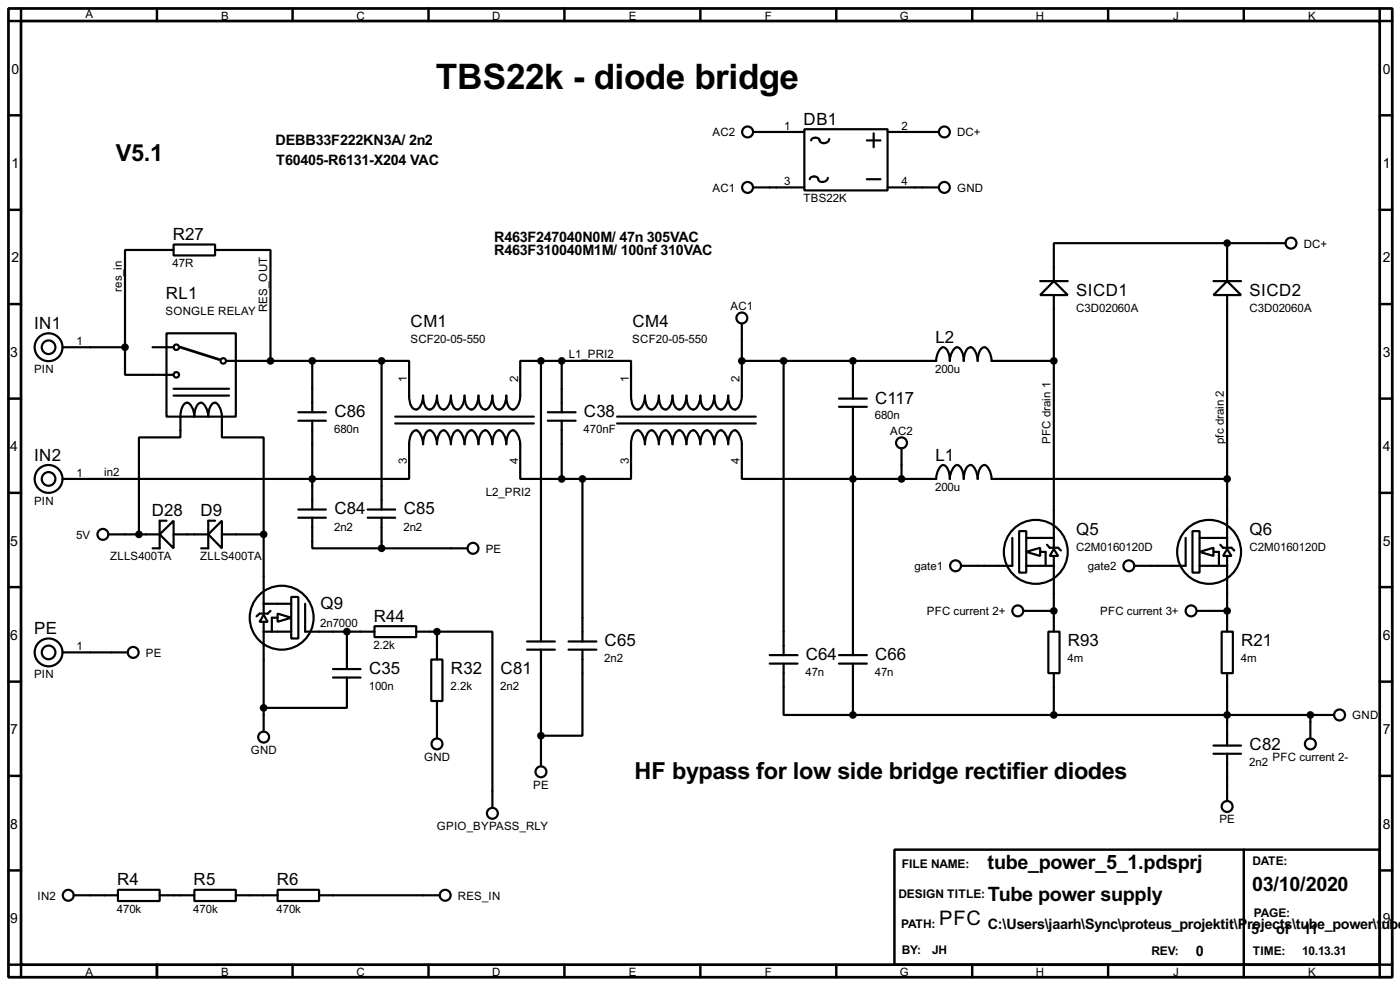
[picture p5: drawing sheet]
<svg xmlns="http://www.w3.org/2000/svg" width="256mm" height="180mm" viewBox="0 0 256 180" stroke-linecap="round" stroke-linejoin="round" font-family="sans-serif">
<path d="M1.6 1.6h253.5v177.3h-253.5zM3.9 3.9h248.9v172.7h-248.9zM33.1 63.6l7.1 2.2" fill="none" stroke="#000" stroke-width=".5"/>
<g fill="none" stroke="#000" stroke-width=".45">
<path d="M3.9 1.6v2.3h-2.3M28.8 1.6v2.3M53.6 1.6v2.3M78.5 1.6v2.3M103.4 1.6v2.3M128.3 1.6v2.3M153.2 1.6v2.3M178.1 1.6v2.3M203 1.6v2.3M227.9 1.6v2.3M252.8 1.6v2.3h2.3M1.6 21.1h2.3"/>
<path d="M1.6 38.4h2.3M252.8 21.1h2.3M252.8 38.4h2.3M1.6 55.7h2.3M252.8 55.7h2.3M1.6 73h2.3M252.8 73h2.3M1.6 90.2h2.3M252.8 90.2h2.3M1.6 107.5h2.3M252.8 107.5h2.3M1.6 124.8h2.3"/>
<path d="M252.8 124.8h2.3M1.6 142h2.3M1.6 159.3h2.3M163.9 155.5h88.9v21.1h-88.9zM227.9 155.5v23.4M252.8 142h2.3M252.8 159.3h2.3M1.6 176.6h2.3v2.3M28.8 176.6v2.3M53.6 176.6v2.3M78.5 176.6v2.3M103.4 176.6v2.3"/>
<path d="M128.3 176.6v2.3M153.2 176.6v2.3M178.1 176.6v2.3M203 176.6v2.3M255.1 176.6h-2.3v2.3"/>
</g>
<g fill="none" stroke="#000" stroke-width=".4">
<path d="M138 34.3h9.4M138 24.2h9.4M147.4 23.7h15.2v11.2h-15.2zM151.7 32.6a.93 .93 0 0 1-.9 .7 .93 .93 0 0 1-1-.7 .92 .92 0 0 0-1.4 .2M151.9 25.5a.93 .93 0 0 1-.9 .7 .93 .93 0 0 1-.9-.7 .92 .92 0 0 0-1.5 .2M158.8 25.7h2.5M158.8 32.8h2.5M160.1 24.4v2.6M162.6 34.3h9.4M162.6 24.2h9.4M31.8 44.8h7.6v2h-7.6zM31.8 45.8h-8.9v17.8"/>
<path d="M39.4 45.8h10.2v20.3M135.9 59.2v13.2a2.4 2.4 0 0 1-1.2 2.6 1.32 1.32 0 0 1-1.1-1.2l-.2-1.4a2.41 2.41 0 0 1-1.3 2.6 1.32 1.32 0 0 1-1.1-1.2l-.1-1.4a2.35 2.35 0 0 1-1.3 2.6 1.32 1.32 0 0 1-1.1-1.2l-.2-1.4a2.4 2.4 0 0 1-1.2 2.6 1.33 1.33 0 0 1-1.2-1.2l-.1-1.4a2.4 2.4 0 0 1-1.3 2.6 1.36 1.36 0 0 1-1.1-1.2l-.2-1.4a2.4 2.4 0 0 1-1.2 2.6 1.32 1.32 0 0 1-1.1-1.2l-.2-1.4a2.41 2.41 0 0 1-1.3 2.6 1.32 1.32 0 0 1-1.1-1.2l-.1-1.4a2.35 2.35 0 0 1-1.3 2.6 1.32 1.32 0 0 1-1.1-1.2l-.2-1.4v-6.3h-12.7M190.6 51.5h5M193.1 51.5l2.5 2.5h-5zM193.1 54v41.9M222.3 51.5h5.1M224.8 51.5l2.6 2.5h-5.1zM224.8 44.5h-31.7v7M224.8 44.5v7M224.8 54v41.9M224.8 44.5h10.7M11.5 63.6h11.4"/>
<path d="M22.9 63.6v5h8.9M28 63.6h3.8M30.5 61h12.7v15.3h-12.7zM31.8 72.4h10.2M31.8 71.2h10.2M41.5 66.1h28.4M54.7 77h5M54.7 75.5h5M57.2 66.1v9.4M57.2 77v16.3M69.9 66.1h5.1v6.3a2.84 2.84 0 0 0 .9 2.5 .89 .89 0 0 0 1.2-.6l.3-1.2 .1-.7a2.91 2.91 0 0 0 .9 2.5 .93 .93 0 0 0 1.2-.6l.4-1.2 .1-.7a2.91 2.91 0 0 0 .8 2.5 .91 .91 0 0 0 1.2-.6l.4-1.2 .1-.7a2.91 2.91 0 0 0 .9 2.5 .88 .88 0 0 0 1.2-.6l.3-1.2 .1-.7a2.87 2.87 0 0 0 .9 2.5 .88 .88 0 0 0 1.2-.6l.4-1.2 .1-.7a2.84 2.84 0 0 0 .9 2.5 .89 .89 0 0 0 1.2-.6l.3-1.2 .1-.7a2.91 2.91 0 0 0 .9 2.5 .93 .93 0 0 0 1.2-.6l.4-1.2 .1-.7a2.91 2.91 0 0 0 .8 2.5 .91 .91 0 0 0 1.2-.6l.4-1.2 .1-.7v-6.3h3.8M69.9 66.1v27.2"/>
<path d="M72.4 77.5h25.4M72.4 76.3h25.4M99.1 66.1h3.8M99.1 66.1v51.3M100.4 77h5.1M100.4 75.5h5.1M102.9 66.1v9.4M102.9 77v10.7M113.1 77.5h25.4M113.1 76.3h25.4M135.9 66.1h35.6a2.65 2.65 0 0 1 1.3-2.5 2.27 2.27 0 0 1 1.2 2.5 2.66 2.66 0 0 1 1.3-2.5 2.27 2.27 0 0 1 1.3 2.5 2.24 2.24 0 0 1 1.3-2.5 2.65 2.65 0 0 1 1.2 2.5 2.27 2.27 0 0 1 1.3-2.5 2.58 2.58 0 0 1 1.3 2.5h11.4M143.6 66.1v53.8"/>
<path d="M153.7 74.5h5.1M153.7 73h5.1M156.3 66.1v6.9M156.3 74.5v45.4M11.5 87.7h63.5v-6.4a3.2 3.2 0 0 1 .9-2.4l.4-.1a2.75 2.75 0 0 1 1.2 2.5 3.3 3.3 0 0 1 .9-2.4 .9 .9 0 0 1 1.2 .7l.4 1.1 .1 .6a3.3 3.3 0 0 1 .8-2.4 .89 .89 0 0 1 1.2 .7l.4 1.1 .1 .6a3.3 3.3 0 0 1 .9-2.4l.4-.1a2.75 2.75 0 0 1 1.2 2.5 2.37 2.37 0 0 1 1.3-2.5 2.75 2.75 0 0 1 1.3 2.5 3.2 3.2 0 0 1 .9-2.4l.4-.1a2.75 2.75 0 0 1 1.2 2.5 3.3 3.3 0 0 1 .9-2.4 .9 .9 0 0 1 1.2 .7l.4 1.1 .1 .6a3.3 3.3 0 0 1 .8-2.4 .89 .89 0 0 1 1.2 .7l.4 1.1 .1 .6v6.4h7.6M19.9 97.8h9.4M25.5 97.8v-17.7h7.6a20 20 0 0 1 .1-5.1 1.47 1.47 0 0 1 1.1-1.3 2.61 2.61 0 0 1 1.3 2.6 3.2 3.2 0 0 1 .9-2.5 .89 .89 0 0 1 1.2 .7l.4 1.1 .1 .7a3.2 3.2 0 0 1 .8-2.5 .86 .86 0 0 1 1.2 .7 7.1 7.1 0 0 1 .5 4.3v1.3h7.6v17.7M29.3 97.8l2.5-2.5v5.1zM30.5 95.3h-1.2v5.1h-1.3M31.8 97.8h6.4M39.4 95.3h-1.2v5.1h-1.3M40.7 95.3v5.1l-2.5-2.6z"/>
<path d="M40.7 97.8h7.6M48.3 97.8v10.2M54.7 94.8h5M54.7 93.3h5M57.2 94.8v5.6h12.7M67.4 94.8h5M67.4 93.3h5M69.9 94.8v5.6M102.9 87.7h3.8M106.7 87.7h8.9v-6.4a3.3 3.3 0 0 1 .9-2.4 .9 .9 0 0 1 1.2 .7l.4 1.1 .1 .6a3.3 3.3 0 0 1 .8-2.4 .89 .89 0 0 1 1.2 .7l.4 1.1 .1 .6a3.3 3.3 0 0 1 .9-2.4l.4-.1a2.75 2.75 0 0 1 1.2 2.5 2.37 2.37 0 0 1 1.3-2.5 2.75 2.75 0 0 1 1.3 2.5 3.2 3.2 0 0 1 .9-2.4l.4-.1a2.75 2.75 0 0 1 1.2 2.5 3.3 3.3 0 0 1 .9-2.4 .9 .9 0 0 1 1.2 .7l.4 1.1 .1 .6a3.3 3.3 0 0 1 .8-2.4 .89 .89 0 0 1 1.2 .7l.4 1.1 .1 .6a3.3 3.3 0 0 1 .9-2.4l.4-.1a2.75 2.75 0 0 1 1.2 2.5v6.4h35.6a2.75 2.75 0 0 1 1.3-2.6 1.5 1.5 0 0 1 1 1.3l.2 1.3a2.76 2.76 0 0 1 1.3-2.6 1.5 1.5 0 0 1 1.1 1.3l.2 1.3a3.2 3.2 0 0 1 .9-2.5l.4-.1a2.75 2.75 0 0 1 1.2 2.6 3.3 3.3 0 0 1 .9-2.5 .9 .9 0 0 1 1.2 .7l.4 1.1 .1 .7h43.1M106.7 87.7v29.7M165.2 82.1v5.6"/>
<path d="M185.5 98.5v5.1h-9.4M186.7 97.2h1.3v7.6h-1.3zM188 98.5h5.1M191.8 99.7l.5 .6h1.6l.5 .5M193.1 96.2v4.1M217.2 98.5v5.1h-9.4M218.5 97.2h1.3v7.6h-1.3zM219.8 98.5h5M223.6 99.7l.5 .6h1.5l.5 .5M224.8 96.2v4.1M11.5 119.4h11.9M48.3 112.6l.8 1.2h-1.5z"/>
<path d="M48.3 115.6h5.1M48.3 108.3v4M48.3 113.8v20.1M48.3 110.5h5.1M49.6 111.8l-.5 .5h-1.5l-.6 .5M50.9 112.3l2.5 .8-2.5 .7zM50.9 113.1h-1.1v2.5M53.4 109.3h1.3v7.6h-1.3zM55.9 110.5v5.1h12.7M63.6 115.6v6.9M68.6 114.6h7.7v2h-7.7zM69.9 100.4h15.8"/>
<path d="M76.3 115.6h3.8M80.1 115.6h10.1v32.3M80.1 115.6v5.1M96.6 118.9h5.1M96.6 117.4h5.1M99.1 118.9v21.4M104.2 118.9h5.1M104.2 117.4h5.1M106.7 118.9v15.8h-7.6M141 119.9h5.1M153.7 119.9h5.1M187.5 111.8h5.6"/>
<path d="M188 101l2.6-.7v1.5zM188 103.6h5.1M190.6 101h1v2.6M192.1 115.6h2v7.6h-2zM193.1 100.5l.8 1.3h-1.6zM193.1 101.8v13.8M219.3 111.8h5.5M219.8 101l2.5-.7v1.5zM219.8 103.6h5M222.3 101h1v2.6M223.8 115.6h2.1v7.6h-2.1zM224.8 100.5l.8 1.3h-1.5z"/>
<path d="M224.8 101.8v13.8M61 124h5.1M61 122.5h5.1M63.6 124v5.6h-15.3M79 120.7h2.1v7.6h-2.1zM80.1 128.3v6.9M141 121.5h5.1M143.6 121.5v9.4h12.7M153.7 121.5h5.1M156.3 130.9h88.1M156.3 121.5v9.4M193.1 123.2v7.7"/>
<path d="M222.3 138h5.1M222.3 136.5h5.1M224.8 123.2v13.3M224.8 138v8.6M240.1 130.9v4.3M13.5 163.9h8.1M21.6 162.9h7.7v2h-7.7zM29.3 163.9h6.3M35.6 162.9h7.6v2h-7.6zM43.2 163.9h7.7M50.9 162.9h7.6v2h-7.6zM58.5 163.9h22.1"/>
<circle cx="136.9" cy="34.3" r="1"/>
<circle cx="136.9" cy="24.2" r="1"/>
<circle cx="173" cy="34.3" r="1"/>
<circle cx="173" cy="24.2" r="1"/>
<circle cx="135.9" cy="58.2" r="1"/>
<circle cx="236.5" cy="44.5" r="1"/>
<circle cx="8.9" cy="63.6" r="2.55"/>
<circle cx="8.9" cy="63.6" r="1.25"/>
<circle cx="32.3" cy="68.6" r=".5"/>
<circle cx="32.3" cy="63.6" r=".5"/>
<circle cx="40.9" cy="66.1" r=".5"/>
<circle cx="8.9" cy="87.7" r="2.55"/>
<circle cx="8.9" cy="87.7" r="1.25"/>
<circle cx="18.8" cy="97.8" r="1"/>
<circle cx="165.1" cy="81.1" r="1"/>
<circle cx="8.9" cy="119.4" r="2.55"/>
<circle cx="8.9" cy="119.4" r="1.25"/>
<circle cx="24.4" cy="119.4" r="1"/>
<circle cx="51.6" cy="113.1" r="5.9"/>
<circle cx="86.6" cy="100.4" r="1"/>
<circle cx="175" cy="103.6" r="1"/>
<circle cx="186.4" cy="111.8" r="1"/>
<circle cx="189.7" cy="101" r="5.9"/>
<circle cx="206.8" cy="103.6" r="1"/>
<circle cx="218.2" cy="111.8" r="1"/>
<circle cx="221.5" cy="101" r="5.9"/>
<circle cx="48.3" cy="134.9" r="1"/>
<circle cx="80" cy="136.2" r="1"/>
<circle cx="240" cy="136.2" r="1"/>
<circle cx="245.4" cy="130.9" r="1"/>
<circle cx="90.2" cy="148.9" r="1"/>
<circle cx="99.1" cy="141.3" r="1"/>
<circle cx="224.8" cy="147.6" r="1"/>
<circle cx="12.5" cy="163.9" r="1"/>
<circle cx="81.5" cy="163.9" r="1"/>
</g>
<g fill="#000" stroke="#000" stroke-width=".4">
<circle cx="224.8" cy="44.5" r=".5"/>
<circle cx="22.9" cy="63.6" r=".5"/>
<circle cx="49.5" cy="66.1" r=".5"/>
<circle cx="57.2" cy="66.1" r=".5"/>
<circle cx="69.9" cy="66.1" r=".5"/>
<circle cx="99.1" cy="66.1" r=".5"/>
<circle cx="102.9" cy="66.1" r=".5"/>
<circle cx="135.9" cy="66.1" r=".5"/>
<circle cx="143.5" cy="66.1" r=".5"/>
<circle cx="156.2" cy="66.1" r=".5"/>
<circle cx="193" cy="66.1" r=".5"/>
<circle cx="25.4" cy="97.8" r=".5"/>
<circle cx="48.3" cy="97.8" r=".5"/>
<circle cx="57.2" cy="87.7" r=".5"/>
<circle cx="102.9" cy="87.7" r=".5"/>
<circle cx="106.7" cy="87.7" r=".5"/>
<circle cx="156.2" cy="87.7" r=".5"/>
<circle cx="165.1" cy="87.7" r=".5"/>
<circle cx="224.8" cy="87.7" r=".5"/>
<circle cx="63.5" cy="115.6" r=".5"/>
<circle cx="69.9" cy="100.4" r=".5"/>
<circle cx="80" cy="115.6" r=".5"/>
<circle cx="193" cy="111.8" r=".5"/>
<circle cx="224.8" cy="111.8" r=".5"/>
<circle cx="48.3" cy="129.6" r=".5"/>
<circle cx="99.1" cy="134.7" r=".5"/>
<circle cx="156.2" cy="130.9" r=".5"/>
<circle cx="193" cy="130.9" r=".5"/>
<circle cx="224.8" cy="130.9" r=".5"/>
<circle cx="240" cy="130.9" r=".5"/>
</g>
<text font-size="7.2" x="79.9" y="16.3">TBS22k - diode bridge</text>
<g font-size="4.8">
<text x="21.2" y="29.5">V5.1</text>
<text x="116.2" y="142.6">HF bypass for low side bridge rectifier diodes</text>
</g>
<g font-size="4.1">
<text x="180.9" y="159.1">tube_power_5_1.pdsprj</text>
<text x="181" y="164.9">Tube power supply</text>
<text x="229.4" y="163.1">03/10/2020</text>
<text x="172.1" y="169.2">PFC</text>
</g>
<g font-size="3.5">
<text x="147.2" y="22.9">DB1</text>
<text x="31.7" y="43.9">R27</text>
<text x="30.4" y="54.8">RL1</text>
<text x="75.2" y="59.9">CM1</text>
<text x="115.9" y="59.9">CM4</text>
<text x="197.2" y="54.2">SICD1</text>
<text x="228.9" y="54.2">SICD2</text>
<text x="6.3" y="60.2">IN1</text>
<text x="171.4" y="62.8">L2</text>
<text x="61.3" y="76.4">C86</text>
<text x="107" y="76.4">C38</text>
<text x="160.3" y="73.9">C117</text>
<text x="6.3" y="84.3">IN2</text>
<text x="171.4" y="84.3">L1</text>
<text x="27.8" y="94.5">D28</text>
<text x="36.7" y="94.5">D9</text>
<text x="61.3" y="94.2">C84</text>
<text x="74" y="94.2">C85</text>
<text x="197.2" y="97.9">Q5</text>
<text x="228.9" y="97.9">Q6</text>
<text x="58.7" y="111.5">Q9</text>
<text x="68.5" y="113.8">R44</text>
<text x="6.3" y="116.1">PE</text>
<text x="110.8" y="118.3">C65</text>
<text x="195.6" y="118.3">R93</text>
<text x="227.4" y="118.3">R21</text>
<text x="67.6" y="123.4">C35</text>
<text x="82.6" y="123.4">R32</text>
<text x="91.7" y="123.4">C81</text>
<text x="147.6" y="120.9">C64</text>
<text x="160.3" y="120.9">C66</text>
<text x="228.9" y="137.4">C82</text>
<text x="21.5" y="162.1">R4</text>
<text x="35.5" y="162.1">R5</text>
<text x="50.7" y="162.1">R6</text>
</g>
<g font-size="3">
<text x="50.4" y="26.5">DEBB33F222KN3A/ 2n2</text>
<text x="50.6" y="30.3">T60405-R6131-X204 VAC</text>
<text x="90.5" y="44.2">R463F247040N0M/ 47n 305VAC</text>
<text x="90.5" y="46.8">R463F310040M1M/ 100nf 310VAC</text>
<text x="180.9" y="170">C:\Users\jaarh\Sync\proteus_projektit\P</text>
<text x="228.5" y="170">rojects\tube_power\t</text>
<text x="229.2" y="171">5</text>
<text x="233.8" y="171">of</text>
<text x="238.8" y="171">11</text>
<text x="253.1" y="170">ube</text>
<text x="219.1" y="175">0</text>
</g>
<g font-size="2.9">
<text x="2.1" y="13.5">0</text>
<text x="253.4" y="13.5">0</text>
<text x="2.1" y="30.7">1</text>
<text x="253.4" y="30.7">1</text>
<text x="2.1" y="48">2</text>
<text x="253.4" y="48">2</text>
<text x="1.9" y="65.3">3</text>
<text x="253.4" y="65.3">3</text>
<text x="1.9" y="82.5">4</text>
<text x="253.4" y="82.5">4</text>
<text x="1.9" y="99.9">5</text>
<text x="253.4" y="99.9">5</text>
<text x="1.9" y="117.1">6</text>
<text x="253.4" y="117.1">6</text>
<text x="1.9" y="134.4">7</text>
<text x="253.4" y="134.4">7</text>
<text x="1.9" y="151.7">8</text>
<text x="253.4" y="151.7">8</text>
<text x="1.9" y="168.9">9</text>
<text x="253.4" y="168.9">9</text>
</g>
<g font-size="2.5">
<text x="165.2" y="158.9">FILE NAME:</text>
<text x="229.4" y="158.4">DATE:</text>
<text x="164.6" y="164.4">DESIGN TITLE:</text>
<text x="229.7" y="167.8">PAGE:</text>
<text x="165.1" y="169.8">PATH:</text>
<text x="165.2" y="174.6">BY:</text>
<text x="170.7" y="174.6">JH</text>
<text x="210.9" y="174.8">REV:</text>
<text x="229.5" y="174.8">TIME:</text>
<text x="238.6" y="174.8">10.13.31</text>
</g>
<g font-size="2.4">
<text x="15.6" y="3.4">A</text>
<text x="40.5" y="3.6">B</text>
<text x="65.3" y="3.6">C</text>
<text x="90.2" y="3.6">D</text>
<text x="115.2" y="3.6">E</text>
<text x="140.1" y="3.6">F</text>
<text x="164.8" y="3.6">G</text>
<text x="189.8" y="3.6">H</text>
<text x="214.9" y="3.6">J</text>
<text x="239.6" y="3.6">K</text>
<text x="143.7" y="23.8">1</text>
<text x="165.2" y="23.8">2</text>
<text x="130.5" y="25">AC2</text>
<text x="175.3" y="25">DC+</text>
<text x="130.5" y="35.1">AC1</text>
<text x="143.7" y="33.9">3</text>
<text x="165.2" y="33.9">4</text>
<text x="175.3" y="35.1">GND</text>
<text x="147.2" y="37">TBS22K</text>
<text x="238.8" y="45.3">DC+</text>
<text x="22.3" y="53.3" transform="rotate(-90 22.3 53.3)">res_in</text>
<text x="31.6" y="49">47R</text>
<text x="30.3" y="57.7">SONGLE RELAY</text>
<text x="48.9" y="57.2" transform="rotate(-90 48.9 57.2)">RES_OUT</text>
<text x="133.8" y="56.7">AC1</text>
<text x="197.1" y="57.1">C3D02060A</text>
<text x="228.9" y="57.1">C3D02060A</text>
<text x="14" y="63.1">1</text>
<text x="75.2" y="62.8">SCF20-05-550</text>
<text x="104.2" y="65.5">L1_PRI2</text>
<text x="115.8" y="62.8">SCF20-05-550</text>
<text x="6.2" y="68.3">PIN</text>
<text x="74.6" y="69.9" transform="rotate(-90 74.6 69.9)">1</text>
<text x="94.9" y="69.9" transform="rotate(-90 94.9 69.9)">2</text>
<text x="115.2" y="69.9" transform="rotate(-90 115.2 69.9)">1</text>
<text x="135.5" y="69.9" transform="rotate(-90 135.5 69.9)">2</text>
<text x="171.3" y="68.3">200u</text>
<text x="160.3" y="76.8">680n</text>
<text x="61.2" y="79.3">680n</text>
<text x="106.9" y="79.3">470nF</text>
<text x="163.1" y="79.6">AC2</text>
<text x="192.5" y="81.3" transform="rotate(-90 192.5 81.3)">PFC drain 1</text>
<text x="224.2" y="81.3" transform="rotate(-90 224.2 81.3)">pfc drain 2</text>
<text x="14" y="87.3">1</text>
<text x="19.1" y="87.1">in2</text>
<text x="74.6" y="85" transform="rotate(-90 74.6 85)">3</text>
<text x="94.9" y="85" transform="rotate(-90 94.9 85)">4</text>
<text x="115.2" y="85" transform="rotate(-90 115.2 85)">3</text>
<text x="135.5" y="85" transform="rotate(-90 135.5 85)">4</text>
<text x="171.3" y="89.9">200u</text>
<text x="6.2" y="92.4">PIN</text>
<text x="89" y="90.8">L2_PRI2</text>
<text x="14" y="98.6">5V</text>
<text x="61.2" y="97.1">2n2</text>
<text x="73.9" y="97.1">2n2</text>
<text x="89" y="101.2">PE</text>
<text x="197.1" y="100.8">C2M0160120D</text>
<text x="228.9" y="100.8">C2M0160120D</text>
<text x="20.2" y="102.6">ZLLS400TA</text>
<text x="36.7" y="102.6">ZLLS400TA</text>
<text x="167.6" y="104.4">gate1</text>
<text x="199.3" y="104.4">gate2</text>
<text x="169.8" y="112.6">PFC current 2+</text>
<text x="201.5" y="112.6">PFC current 3+</text>
<text x="14" y="119">1</text>
<text x="58.7" y="114.8">2n7000</text>
<text x="68.4" y="118.8">2.2k</text>
<text x="6.2" y="124.2">PIN</text>
<text x="26.7" y="120.2">PE</text>
<text x="110.7" y="121.2">2n2</text>
<text x="147.6" y="123.8">47n</text>
<text x="160.3" y="123.8">47n</text>
<text x="195.6" y="121.2">4m</text>
<text x="227.3" y="121.2">4m</text>
<text x="67.6" y="126.3">100n</text>
<text x="82.6" y="126.3">2.2k</text>
<text x="91.7" y="126.3">2n2</text>
<text x="247.7" y="131.7">GND</text>
<text x="45.9" y="138">GND</text>
<text x="77.7" y="139.3">GND</text>
<text x="228.9" y="140.3">2n2</text>
<text x="233.1" y="139.3">PFC current 2-</text>
<text x="97.7" y="144.4">PE</text>
<text x="80" y="152">GPIO_BYPASS_RLY</text>
<text x="223.4" y="150.7">PE</text>
<text x="6.9" y="164.7">IN2</text>
<text x="21.4" y="167.1">470k</text>
<text x="35.4" y="167.1">470k</text>
<text x="50.7" y="167.1">470k</text>
<text x="83.9" y="164.7">RES_IN</text>
<text x="15.6" y="178.7">A</text>
<text x="40.5" y="178.7">B</text>
<text x="65.3" y="178.7">C</text>
<text x="90.2" y="178.7">D</text>
<text x="115.2" y="178.7">E</text>
<text x="140.1" y="178.7">F</text>
<text x="164.8" y="178.7">G</text>
<text x="189.8" y="178.7">H</text>
<text x="214.9" y="178.7">J</text>
<text x="239.6" y="178.7">K</text>
</g>
</svg>
